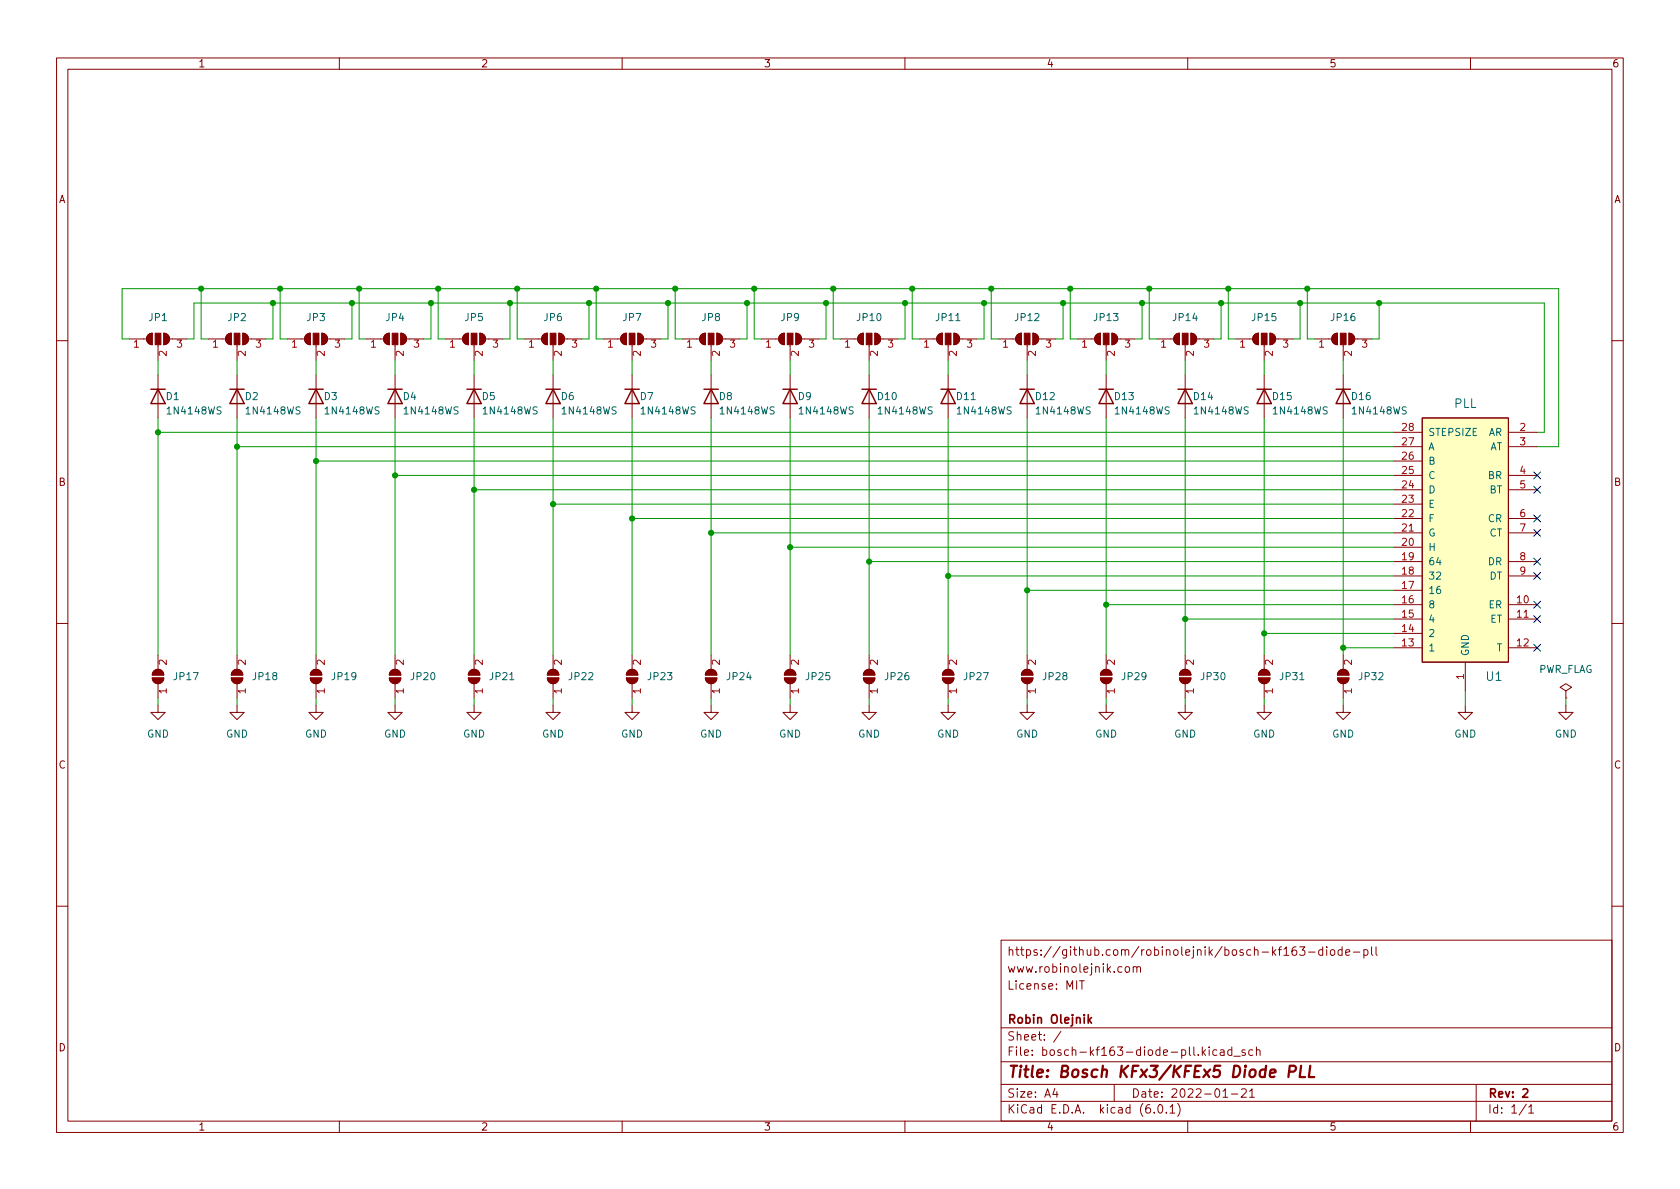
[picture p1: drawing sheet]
<svg xmlns="http://www.w3.org/2000/svg" width="297mm" height="210mm" viewBox="0 0 297 210" stroke-linecap="round" stroke-linejoin="round" font-family="sans-serif">
<g fill="none" stroke="#840000" stroke-width=".18">
<path d="M10 10.2h277v190.1h-277zM12 12.2h273v186.1h-273zM60 10.2v2M110 10.2v2M160 10.2v2M210 10.2v2M260 10.2v2M22.9 59.9h3M26.2 59.2l.7-.3v2.1a1.02 1.02 0 0 1-.9-.7 1.02 1.02 0 0 1 .2-1.1zM29 58.9a1.02 1.02 0 0 1 1 1 1.02 1.02 0 0 1-1 1.1zM30 59.9h3M36.8 59.9h3.1"/>
<path d="M40.2 59.2l.7-.3v2.1a1.02 1.02 0 0 1-.9-.7 1.02 1.02 0 0 1 .2-1.1zM42.9 58.9a1.02 1.02 0 0 1 1 1 1.02 1.02 0 0 1-1 1.1zM43.9 59.9h3.1M50.8 59.9h3M54.1 59.2l.8-.3v2.1a1.02 1.02 0 0 1-1-.7 1.02 1.02 0 0 1 .2-1.1zM56.9 58.9a1.02 1.02 0 0 1 1 1 1.02 1.02 0 0 1-1 1.1zM57.9 59.9h3.1M64.8 59.9h3M68.1 59.2l.7-.3v2.1a1.02 1.02 0 0 1-.9-.7 1.02 1.02 0 0 1 .2-1.1zM70.9 58.9a1.02 1.02 0 0 1 1 1 1.02 1.02 0 0 1-1 1.1zM71.9 59.9h3M78.7 59.9h3.1"/>
<path d="M82.1 59.2l.7-.3v2.1a1.02 1.02 0 0 1-.9-.7 1.02 1.02 0 0 1 .2-1.1zM84.8 58.9a1.02 1.02 0 0 1 1.1 1 1.02 1.02 0 0 1-1.1 1.1zM85.9 59.9h3M92.7 59.9h3.1M96.1 59.2l.7-.3v2.1a1.02 1.02 0 0 1-1-.7 1.02 1.02 0 0 1 .3-1.1zM98.8 58.9a1.02 1.02 0 0 1 1 1 1.02 1.02 0 0 1-1 1.1zM99.8 59.9h3.1M106.7 59.9h3M110 59.2l.7-.3v2.1a1.02 1.02 0 0 1-.9-.7 1.02 1.02 0 0 1 .2-1.1zM112.8 58.9a1.02 1.02 0 0 1 1 1 1.02 1.02 0 0 1-1 1.1zM113.8 59.9h3M120.6 59.9h3.1"/>
<path d="M124 59.2l.7-.3v2.1a1.02 1.02 0 0 1-.9-.7 1.02 1.02 0 0 1 .2-1.1zM126.7 58.9a1.02 1.02 0 0 1 1.1 1 1.02 1.02 0 0 1-1.1 1.1zM127.8 59.9h3M134.6 59.9h3.1M138 59.2l.7-.3v2.1a1.02 1.02 0 0 1-1-.7 1.02 1.02 0 0 1 .3-1.1zM140.7 58.9v2.1M140.7 58.9a1.02 1.02 0 0 1 1 1 1.02 1.02 0 0 1-1 1.1M141.7 59.9h3.1M148.6 59.9h3M152.7 58.9a1.02 1.02 0 0 0-1.1 1 1.02 1.02 0 0 0 1.1 1.1M152.7 58.9v2.1M154.7 58.9a1.02 1.02 0 0 1 1 1 1.02 1.02 0 0 1-1 1.1z"/>
<path d="M155.7 59.9h3M162.6 59.9h3M165.9 59.2l.7-.3v2.1a1.02 1.02 0 0 1-.9-.7 1.02 1.02 0 0 1 .2-1.1zM168.7 58.9a1.02 1.02 0 0 1 1 1 1.02 1.02 0 0 1-1 1.1zM169.7 59.9h3M176.5 59.9h3.1M179.9 59.2l.7-.3v2.1a1.02 1.02 0 0 1-.9-.7 1.02 1.02 0 0 1 .2-1.1zM182.6 58.9a1.02 1.02 0 0 1 1 1 1.02 1.02 0 0 1-1 1.1zM183.6 59.9h3.1M190.5 59.9h3M193.8 59.2l.8-.3v2.1a1.02 1.02 0 0 1-1-.7 1.02 1.02 0 0 1 .2-1.1zM196.6 58.9a1.02 1.02 0 0 1 1 1 1.02 1.02 0 0 1-1 1.1z"/>
<path d="M197.6 59.9h3.1M204.5 59.9h3M207.8 59.2l.7-.3v2.1a1.02 1.02 0 0 1-.9-.7 1.02 1.02 0 0 1 .2-1.1zM210.6 58.9a1.02 1.02 0 0 1 1 1 1.02 1.02 0 0 1-1 1.1zM211.6 59.9h3M218.4 59.9h3.1M221.8 59.2l.7-.3v2.1a1.02 1.02 0 0 1-.9-.7 1.02 1.02 0 0 1 .2-1.1zM224.5 58.9a1.02 1.02 0 0 1 1.1 1 1.02 1.02 0 0 1-1.1 1.1zM225.6 59.9h3M232.4 59.9h3.1M235.8 59.2l.7-.3v2.1a1.02 1.02 0 0 1-1-.7 1.02 1.02 0 0 1 .3-1.1zM238.5 58.9a1.02 1.02 0 0 1 1 1 1.02 1.02 0 0 1-1 1.1z"/>
<path d="M239.5 59.9h3.1M10 60.2h2M27.9 61v2.7M27.9 66.3v7.6M41.9 61v2.7M41.9 66.3v7.6M55.9 61v2.7M55.9 66.3v7.6M69.8 61v2.7M69.8 66.3v7.6M83.8 61v2.7M83.8 66.3v7.6"/>
<path d="M97.8 61v2.7M97.8 66.3v7.6M111.8 61v2.7M111.8 66.3v7.6M125.7 61v2.7M125.7 66.3v7.6M139.7 61v2.7M139.7 66.3v7.6M153.7 61v2.7M153.7 66.3v7.6M167.6 61v2.7M167.6 66.3v7.6"/>
<path d="M181.6 61v2.7M181.6 66.3v7.6M195.6 61v2.7M195.6 66.3v7.6M209.5 61v2.7M209.5 66.3v7.6M223.5 61v2.7M223.5 66.3v7.6M237.5 61v2.7M237.5 66.3v7.6M246.4 76.4h5.1M246.4 79h5.1"/>
<path d="M251.5 73.9h15.2v43.2h-15.2zM266.7 76.4h5.1M266.7 79h5.1M285 60.2h2M246.4 99.3h5.1M246.4 96.8h5.1M246.4 94.2h5.1M246.4 91.7h5.1M246.4 89.1h5.1M246.4 86.6h5.1M246.4 84.1h5.1M246.4 81.5h5.1"/>
<path d="M266.7 99.3h5.1M266.7 94.2h5.1M266.7 91.7h5.1M266.7 86.6h5.1M266.7 84.1h5.1M10 110.2h2M26.9 119.9h2.1a1.02 1.02 0 0 1-1.1 1 1.02 1.02 0 0 1-1-1zM27.2 118.7a1.02 1.02 0 0 1 1.1-.3 1.02 1.02 0 0 1 .7 1h-2.1zM27.9 115.8v2.6M40.9 119.9h2a1.02 1.02 0 0 1-1 1 1.02 1.02 0 0 1-1-1zM41.2 118.7a1.02 1.02 0 0 1 1.1-.3 1.02 1.02 0 0 1 .6 1h-2zM41.9 115.8v2.6"/>
<path d="M54.9 119.9h2a1.02 1.02 0 0 1-1 1 1.02 1.02 0 0 1-1-1zM55.2 118.7a1.02 1.02 0 0 1 1.1-.3 1.02 1.02 0 0 1 .6 1h-2zM55.9 115.8v2.6M68.8 119.9h2.1a1.02 1.02 0 0 1-1.1 1 1.02 1.02 0 0 1-1-1zM69.1 118.7a1.02 1.02 0 0 1 1.1-.3 1.02 1.02 0 0 1 .7 1h-2.1zM69.8 115.8v2.6M82.8 119.9h2a1.02 1.02 0 0 1-1 1 1.02 1.02 0 0 1-1-1zM83.1 118.7a1.02 1.02 0 0 1 1.1-.3 1.02 1.02 0 0 1 .6 1h-2zM83.8 115.8v2.6M96.8 119.9h2a1.02 1.02 0 0 1-1 1 1.02 1.02 0 0 1-1-1zM97.1 118.7a1.02 1.02 0 0 1 1.1-.3 1.02 1.02 0 0 1 .6 1h-2zM97.8 115.8v2.6"/>
<path d="M110.7 119.9h2.1a1.02 1.02 0 0 1-1 1 1.02 1.02 0 0 1-1.1-1zM111 118.7a1.02 1.02 0 0 1 1.1-.3 1.02 1.02 0 0 1 .7 1h-2.1zM111.8 115.8v2.6M124.7 119.9h2a1.02 1.02 0 0 1-1 1 1.02 1.02 0 0 1-1-1zM125 118.7a1.02 1.02 0 0 1 1.1-.3 1.02 1.02 0 0 1 .6 1h-2zM125.7 115.8v2.6M138.7 119.9h2a1.02 1.02 0 0 1-1 1 1.02 1.02 0 0 1-1-1zM139 118.7a1.02 1.02 0 0 1 1.1-.3 1.02 1.02 0 0 1 .6 1h-2zM139.7 115.8v2.6M152.7 119.9h2a1.02 1.02 0 0 1-1 1 1.02 1.02 0 0 1-1-1zM153 118.7a1.02 1.02 0 0 1 1.1-.3 1.02 1.02 0 0 1 .6 1h-2zM153.7 115.8v2.6"/>
<path d="M166.6 119.9h2.1a1.02 1.02 0 0 1-1.1 1 1.02 1.02 0 0 1-1-1zM166.9 118.7a1.02 1.02 0 0 1 1.1-.3 1.02 1.02 0 0 1 .7 1h-2.1zM167.6 115.8v2.6M180.6 119.9h2a1.02 1.02 0 0 1-1 1 1.02 1.02 0 0 1-1-1zM180.9 118.7a1.02 1.02 0 0 1 1.1-.3 1.02 1.02 0 0 1 .6 1h-2zM181.6 115.8v2.6M194.6 119.9h2a1.02 1.02 0 0 1-1 1 1.02 1.02 0 0 1-1-1zM194.9 118.7a1.02 1.02 0 0 1 1.1-.3 1.02 1.02 0 0 1 .6 1h-2zM195.6 115.8v2.6M208.5 119.9h2.1a1.02 1.02 0 0 1-1.1 1 1.02 1.02 0 0 1-1-1zM208.8 118.7a1.02 1.02 0 0 1 1.1-.3 1.02 1.02 0 0 1 .7 1h-2.1zM209.5 115.8v2.6"/>
<path d="M222.5 119.9h2a1.02 1.02 0 0 1-1 1 1.02 1.02 0 0 1-1-1zM222.8 118.7a1.02 1.02 0 0 1 1.1-.3 1.02 1.02 0 0 1 .6 1h-2zM223.5 115.8v2.6M236.5 119.9h2a1.02 1.02 0 0 1-1 1 1.02 1.02 0 0 1-1-1zM236.8 118.7a1.02 1.02 0 0 1 1.1-.3 1.02 1.02 0 0 1 .6 1h-2zM237.5 115.8v2.6M246.4 106.9h5.1M246.4 109.5h5.1M246.4 114.5h5.1M246.4 112h5.1M246.4 104.4h5.1M246.4 101.8h5.1"/>
<path d="M259.1 117.1v5.1M266.7 106.9h5.1M266.7 109.5h5.1M266.7 114.5h5.1M266.7 101.8h5.1M285 110.2h2M27.9 124.7v1.3h1.3l-1.3 1.2-1.2-1.2h1.2M27.9 120.9v2.5M41.9 124.7v1.3h1.3l-1.3 1.2-1.3-1.2h1.3M41.9 120.9v2.5M55.9 124.7v1.3h1.2l-1.2 1.2-1.3-1.2h1.3M55.9 120.9v2.5"/>
<path d="M69.8 124.7v1.3h1.3l-1.3 1.2-1.2-1.2h1.2M69.8 120.9v2.5M83.8 124.7v1.3h1.3l-1.3 1.2-1.3-1.2h1.3M83.8 120.9v2.5M97.8 124.7v1.3h1.3l-1.3 1.2-1.3-1.2h1.3M97.8 120.9v2.5M111.8 124.7v1.3h1.2l-1.2 1.2-1.3-1.2h1.3M111.8 120.9v2.5M125.7 124.7v1.3h1.3l-1.3 1.2-1.2-1.2h1.2M125.7 120.9v2.5M139.7 124.7v1.3h1.3l-1.3 1.2-1.3-1.2h1.3M139.7 120.9v2.5"/>
<path d="M153.7 124.7v1.3h1.2l-1.2 1.2-1.3-1.2h1.3M153.7 120.9v2.5M167.6 124.7v1.3h1.3l-1.3 1.2-1.2-1.2h1.2M167.6 120.9v2.5M181.6 124.7v1.3h1.3l-1.3 1.2-1.3-1.2h1.3M181.6 120.9v2.5M195.6 124.7v1.3h1.2l-1.2 1.2-1.3-1.2h1.3M195.6 120.9v2.5M209.5 124.7v1.3h1.3l-1.3 1.2-1.2-1.2h1.2M209.5 120.9v2.5M223.5 124.7v1.3h1.3l-1.3 1.2-1.3-1.2h1.3M223.5 120.9v2.5"/>
<path d="M237.5 124.7v1.3h1.3l-1.3 1.2-1.3-1.2h1.3M237.5 120.9v2.5M259.1 124.7v1.3h1.2l-1.2 1.2-1.3-1.2h1.3M276.9 122.2l1-.7-1-.6-1.1 .6 1.1 .7v1.2M276.9 123.4h.1M276.9 124.7v1.3h1.2l-1.2 1.2-1.3-1.2h1.3M10 160.2h2M177 166.3h108v32h-108zM190.9 173.4h.8M191.3 173.4v1.5M199.1 171l.3-.1 .3 .3v.4l-.3 .3h-.3l-.2-.3v-.4zM200.4 171.1l.2-.2 .3 .1 .1 .9"/>
<path d="M200.4 170.9v1M201 171.1l.2-.2 .4 .1v.9M227 167.9l.4-.5v1.5M227 168.9h.9M229.1 167.4a.59 .59 0 0 0-.7 .7v.5l.2 .3h.4l.2-.1 .1-.5-.2-.2-.4-.1-.3 .3M229.8 167.4h.9l-.5 .6 .4 .1v.7l-.2 .1h-.4l-.2-.1M231.4 168.4h1.1M233.9 168l-.5-.1-.3 .3v.4l.2 .3h.6M233.9 167.4v1.5M234.6 167.4v.2M234.6 167.9v1M235.4 168l.3-.1 .3 .3v.4l-.3 .3h-.3l-.2-.3v-.4z"/>
<path d="M237.3 168l-.4-.1-.3 .3v.4l.1 .3h.6M237.3 167.4v1.5M237.9 168.4l.7-.1v-.3l-.5-.1-.2 .2 .1 .8h.6M239.3 168.4h1.1M241.1 168l.5-.1 .3 .3v.4l-.2 .3h-.6M241.1 167.9v1.5M242.5 167.4v1.3l.2 .2M243.3 167.4v1.3l.2 .2M285 160.2h2M60 198.3v2M110 198.3v2M160 198.3v2"/>
<path d="M177 194.8h108M177 191.8h108M177 187.8h108M177 181.8h108M186.5 192.5l-.4 1h1M186.9 193v1M187.6 182.4l-1.3 1.9M197 191.8v3M204.1 196.7v.1M204.9 195.4l.2-.1a.81 .81 0 0 1 .6 .7 .81 .81 0 0 1-.3 .8h-.2a.81 .81 0 0 1-.6-.6 .81 .81 0 0 1 .3-.8zM206.2 196.7v.1M206.9 195.8l.4-.5v1.5"/>
<path d="M206.9 196.8h.8M208.2 195.1a1.72 1.72 0 0 1 0 2.3M210 198.3v2M212.7 186.1l.4 .5M213.1 185.6l-.5 .6M213.8 185.1v.2M213.8 185.6v1M215.1 185.7l-.4-.1-.3 .3v.4l.2 .3h.5M215.8 185.7h.6v.9M216.2 193l.4-.5v1.5M216.2 194h.9M216.4 186l-.5 .1a.29 .29 0 0 0-.2 .2 .29 .29 0 0 0 .2 .3h.5"/>
<path d="M217.7 193.5h1.2M217.8 185.7l-.4-.1-.3 .3v.4l.1 .3h.6M217.8 185.1v1.5M218.1 186.8h1.2M219.5 192.7l.6-.2 .2 .2 .1 .3-1 1h1M220.1 185.7l-.3-.1-.2 .2v.3l.5 .1v.4h-.5M220.9 193l.5-.5v1.5M220.9 194h.9M221.5 185.7l-.4-.1-.3 .3v.4l.1 .3h.6M222.1 185.8l.3-.2 .3 .1 .1 .9M222.1 185.1v1.5M260 198.3v2"/>
<path d="M261 191.8v6.5M269.9 195.3l-1.3 1.9M270.3 195.8l.4-.5v1.5M270.3 196.8h.9"/>
</g>
<path d="M192.4 179.4v1.5M193 179.9l-.6 .6M192.6 180.4l.4 .5M269.3 192.7l.5-.2 .3 .2v.3l-.9 1h.9" fill="none" stroke="#840000" stroke-width=".3"/>
<path d="M227.9 189.5h.8a.55 .55 0 0 0 .4-.5 .55 .55 0 0 0-.3-.5h-.8l-.2 2M230 188.5l-.2 2h1M231.7 188.5l-.3 2h1" fill="none" stroke="#840000" stroke-width=".4"/>
<g fill="none" stroke="#840000" stroke-width=".25">
<path d="M26.7 68.8h2.5M27.9 68.8l1.3 2.6h-2.5zM40.6 68.8h2.6M41.9 68.8l1.3 2.6h-2.6zM54.6 68.8h2.5M55.9 68.8l1.2 2.6h-2.5zM68.6 68.8h2.5M69.8 68.8l1.3 2.6h-2.5zM82.5 68.8h2.6M83.8 68.8l1.3 2.6h-2.6zM96.5 68.8h2.6M97.8 68.8l1.3 2.6h-2.6z"/>
<path d="M110.5 68.8h2.5M111.8 68.8l1.2 2.6h-2.5zM124.5 68.8h2.5M125.7 68.8l1.3 2.6h-2.5zM138.4 68.8h2.6M139.7 68.8l1.3 2.6h-2.6zM152.4 68.8h2.5M153.7 68.8l1.2 2.6h-2.5zM166.4 68.8h2.5M167.6 68.8l1.3 2.6h-2.5zM180.3 68.8h2.6M181.6 68.8l1.3 2.6h-2.6z"/>
<path d="M194.3 68.8h2.5M195.6 68.8l1.2 2.6h-2.5zM208.3 68.8h2.5M209.5 68.8l1.3 2.6h-2.5zM222.2 68.8h2.6M223.5 68.8l1.3 2.6h-2.6zM236.2 68.8h2.6M237.5 68.8l1.3 2.6h-2.6z"/>
</g>
<g fill="#840000" stroke="#840000" stroke-width=".18">
<path d="M54.1 59.2l.8-.3v2.1a1.02 1.02 0 0 1-1-.7 1.02 1.02 0 0 1 .2-1.1z"/>
<path d="M55.4 58.9h1v2.1h-1z"/>
<path d="M56.9 58.9a1.02 1.02 0 0 1 1 1 1.02 1.02 0 0 1-1 1.1z"/>
<path d="M40.2 59.2l.7-.3v2.1a1.02 1.02 0 0 1-.9-.7 1.02 1.02 0 0 1 .2-1.1z"/>
<path d="M41.4 58.9h1v2.1h-1z"/>
<path d="M42.9 58.9a1.02 1.02 0 0 1 1 1 1.02 1.02 0 0 1-1 1.1z"/>
<path d="M82.1 59.2l.7-.3v2.1a1.02 1.02 0 0 1-.9-.7 1.02 1.02 0 0 1 .2-1.1z"/>
<path d="M83.3 58.9h1v2.1h-1z"/>
<path d="M84.8 58.9a1.02 1.02 0 0 1 1.1 1 1.02 1.02 0 0 1-1.1 1.1z"/>
<path d="M82.8 119.9h2a1.02 1.02 0 0 1-1 1 1.02 1.02 0 0 1-1-1z"/>
<path d="M83.1 118.7a1.02 1.02 0 0 1 1.1-.3 1.02 1.02 0 0 1 .6 1h-2z"/>
<path d="M96.8 119.9h2a1.02 1.02 0 0 1-1 1 1.02 1.02 0 0 1-1-1z"/>
<path d="M97.1 118.7a1.02 1.02 0 0 1 1.1-.3 1.02 1.02 0 0 1 .6 1h-2z"/>
<path d="M54.9 119.9h2a1.02 1.02 0 0 1-1 1 1.02 1.02 0 0 1-1-1z"/>
<path d="M55.2 118.7a1.02 1.02 0 0 1 1.1-.3 1.02 1.02 0 0 1 .6 1h-2z"/>
<path d="M68.8 119.9h2.1a1.02 1.02 0 0 1-1.1 1 1.02 1.02 0 0 1-1-1z"/>
<path d="M69.1 118.7a1.02 1.02 0 0 1 1.1-.3 1.02 1.02 0 0 1 .7 1h-2.1z"/>
<path d="M26.2 59.2l.7-.3v2.1a1.02 1.02 0 0 1-.9-.7 1.02 1.02 0 0 1 .2-1.1z"/>
<path d="M27.4 58.9h1v2.1h-1z"/>
<path d="M29 58.9a1.02 1.02 0 0 1 1 1 1.02 1.02 0 0 1-1 1.1z"/>
<path d="M138 59.2l.7-.3v2.1a1.02 1.02 0 0 1-1-.7 1.02 1.02 0 0 1 .3-1.1z"/>
<path d="M139.2 58.9h1v2.1h-1z"/>
<path d="M140.7 58.9a1.02 1.02 0 0 1 1 1 1.02 1.02 0 0 1-1 1.1z"/>
<path d="M26.9 119.9h2.1a1.02 1.02 0 0 1-1.1 1 1.02 1.02 0 0 1-1-1z"/>
<path d="M27.2 118.7a1.02 1.02 0 0 1 1.1-.3 1.02 1.02 0 0 1 .7 1h-2.1z"/>
<path d="M40.9 119.9h2a1.02 1.02 0 0 1-1 1 1.02 1.02 0 0 1-1-1z"/>
<path d="M41.2 118.7a1.02 1.02 0 0 1 1.1-.3 1.02 1.02 0 0 1 .6 1h-2z"/>
<path d="M110.7 119.9h2.1a1.02 1.02 0 0 1-1 1 1.02 1.02 0 0 1-1.1-1z"/>
<path d="M111 118.7a1.02 1.02 0 0 1 1.1-.3 1.02 1.02 0 0 1 .7 1h-2.1z"/>
<path d="M124.7 119.9h2a1.02 1.02 0 0 1-1 1 1.02 1.02 0 0 1-1-1z"/>
<path d="M125 118.7a1.02 1.02 0 0 1 1.1-.3 1.02 1.02 0 0 1 .6 1h-2z"/>
<path d="M96.1 59.2l.7-.3v2.1a1.02 1.02 0 0 1-1-.7 1.02 1.02 0 0 1 .3-1.1z"/>
<path d="M97.3 58.9h1v2.1h-1z"/>
<path d="M98.8 58.9a1.02 1.02 0 0 1 1 1 1.02 1.02 0 0 1-1 1.1z"/>
<path d="M110 59.2l.7-.3v2.1a1.02 1.02 0 0 1-.9-.7 1.02 1.02 0 0 1 .2-1.1z"/>
<path d="M111.3 58.9h1v2.1h-1z"/>
<path d="M112.8 58.9a1.02 1.02 0 0 1 1 1 1.02 1.02 0 0 1-1 1.1z"/>
<path d="M124 59.2l.7-.3v2.1a1.02 1.02 0 0 1-.9-.7 1.02 1.02 0 0 1 .2-1.1z"/>
<path d="M125.2 58.9h1v2.1h-1z"/>
<path d="M126.7 58.9a1.02 1.02 0 0 1 1.1 1 1.02 1.02 0 0 1-1.1 1.1z"/>
<path d="M68.1 59.2l.7-.3v2.1a1.02 1.02 0 0 1-.9-.7 1.02 1.02 0 0 1 .2-1.1z"/>
<path d="M69.3 58.9h1.1v2.1h-1.1z"/>
<path d="M70.9 58.9a1.02 1.02 0 0 1 1 1 1.02 1.02 0 0 1-1 1.1z"/>
<path d="M179.9 59.2l.7-.3v2.1a1.02 1.02 0 0 1-.9-.7 1.02 1.02 0 0 1 .2-1.1z"/>
<path d="M181.1 58.9h1v2.1h-1z"/>
<path d="M182.6 58.9a1.02 1.02 0 0 1 1 1 1.02 1.02 0 0 1-1 1.1z"/>
<path d="M165.9 59.2l.7-.3v2.1a1.02 1.02 0 0 1-.9-.7 1.02 1.02 0 0 1 .2-1.1z"/>
<path d="M167.1 58.9h1v2.1h-1z"/>
<path d="M168.7 58.9a1.02 1.02 0 0 1 1 1 1.02 1.02 0 0 1-1 1.1z"/>
<path d="M151.9 59.2l.8-.3v2.1a1.02 1.02 0 0 1-1-.7 1.02 1.02 0 0 1 .2-1.1z"/>
<path d="M153.2 58.9h1v2.1h-1z"/>
<path d="M154.7 58.9a1.02 1.02 0 0 1 1 1 1.02 1.02 0 0 1-1 1.1z"/>
<path d="M207.8 59.2l.7-.3v2.1a1.02 1.02 0 0 1-.9-.7 1.02 1.02 0 0 1 .2-1.1z"/>
<path d="M209 58.9h1.1v2.1h-1.1z"/>
<path d="M210.6 58.9a1.02 1.02 0 0 1 1 1 1.02 1.02 0 0 1-1 1.1z"/>
<path d="M221.8 59.2l.7-.3v2.1a1.02 1.02 0 0 1-.9-.7 1.02 1.02 0 0 1 .2-1.1z"/>
<path d="M223 58.9h1v2.1h-1z"/>
<path d="M224.5 58.9a1.02 1.02 0 0 1 1.1 1 1.02 1.02 0 0 1-1.1 1.1z"/>
<path d="M193.8 59.2l.8-.3v2.1a1.02 1.02 0 0 1-1-.7 1.02 1.02 0 0 1 .2-1.1z"/>
<path d="M195.1 58.9h1v2.1h-1z"/>
<path d="M196.6 58.9a1.02 1.02 0 0 1 1 1 1.02 1.02 0 0 1-1 1.1z"/>
<path d="M194.6 119.9h2a1.02 1.02 0 0 1-1 1 1.02 1.02 0 0 1-1-1z"/>
<path d="M194.9 118.7a1.02 1.02 0 0 1 1.1-.3 1.02 1.02 0 0 1 .6 1h-2z"/>
<path d="M208.5 119.9h2.1a1.02 1.02 0 0 1-1.1 1 1.02 1.02 0 0 1-1-1z"/>
<path d="M208.8 118.7a1.02 1.02 0 0 1 1.1-.3 1.02 1.02 0 0 1 .7 1h-2.1z"/>
<path d="M222.5 119.9h2a1.02 1.02 0 0 1-1 1 1.02 1.02 0 0 1-1-1z"/>
<path d="M222.8 118.7a1.02 1.02 0 0 1 1.1-.3 1.02 1.02 0 0 1 .6 1h-2z"/>
<path d="M235.8 59.2l.7-.3v2.1a1.02 1.02 0 0 1-1-.7 1.02 1.02 0 0 1 .3-1.1z"/>
<path d="M237 58.9h1v2.1h-1z"/>
<path d="M238.5 58.9a1.02 1.02 0 0 1 1 1 1.02 1.02 0 0 1-1 1.1z"/>
<path d="M236.5 119.9h2a1.02 1.02 0 0 1-1 1 1.02 1.02 0 0 1-1-1z"/>
<path d="M236.8 118.7a1.02 1.02 0 0 1 1.1-.3 1.02 1.02 0 0 1 .6 1h-2z"/>
<path d="M138.7 119.9h2a1.02 1.02 0 0 1-1 1 1.02 1.02 0 0 1-1-1z"/>
<path d="M139 118.7a1.02 1.02 0 0 1 1.1-.3 1.02 1.02 0 0 1 .6 1h-2z"/>
<path d="M152.7 119.9h2a1.02 1.02 0 0 1-1 1 1.02 1.02 0 0 1-1-1z"/>
<path d="M153 118.7a1.02 1.02 0 0 1 1.1-.3 1.02 1.02 0 0 1 .6 1h-2z"/>
<path d="M166.6 119.9h2.1a1.02 1.02 0 0 1-1.1 1 1.02 1.02 0 0 1-1-1z"/>
<path d="M166.9 118.7a1.02 1.02 0 0 1 1.1-.3 1.02 1.02 0 0 1 .7 1h-2.1z"/>
<path d="M180.6 119.9h2a1.02 1.02 0 0 1-1 1 1.02 1.02 0 0 1-1-1z"/>
<path d="M180.9 118.7a1.02 1.02 0 0 1 1.1-.3 1.02 1.02 0 0 1 .6 1h-2z"/>
</g>
<path d="M251.5 73.9h15.2v43.2h-15.2z" fill="#ffffc2" stroke="#ffffc2" stroke-width=".18"/>
<g fill="none" stroke="#009600" stroke-width=".18">
<path d="M22.9 59.9h-1.3v-8.9h254v28h-3.8M33 59.9h1.3v-6.3h238.7v22.8h-1.2M35.6 51v8.9h1.2M48.3 53.6v6.3h-1.3M49.5 51v8.9h1.3M62.2 53.6v6.3h-1.2M63.5 51v8.9h1.3M76.2 53.6v6.3h-1.3M77.5 51v8.9h1.2M90.2 53.6v6.3h-1.3M91.4 51v8.9h1.3M104.1 53.6v6.3h-1.2"/>
<path d="M105.4 51v8.9h1.3M118.1 53.6v6.3h-1.3M119.4 51v8.9h1.2M132.1 53.6v6.3h-1.3M133.3 51v8.9h1.3M146 53.6v6.3h-1.2M147.3 51v8.9h1.3M160 53.6v6.3h-1.3M161.3 51v8.9h1.3M174 53.6v6.3h-1.3M175.3 51v8.9h1.2M188 53.6v6.3h-1.3"/>
<path d="M189.2 51v8.9h1.3M201.9 53.6v6.3h-1.2M203.2 51v8.9h1.3M215.9 53.6v6.3h-1.3M217.2 51v8.9h1.2M229.9 53.6v6.3h-1.3M231.1 51v8.9h1.3M243.8 53.6v6.3h-1.2M27.9 63.7v2.6M27.9 73.9v41.9M27.9 76.4h218.5M41.9 63.7v2.6"/>
<path d="M41.9 73.9v41.9M41.9 79h204.5M55.9 63.7v2.6M55.9 73.9v41.9M69.8 63.7v2.6M69.8 73.9v41.9M83.8 63.7v2.6M83.8 73.9v41.9M97.8 63.7v2.6M97.8 73.9v41.9M111.8 63.7v2.6M111.8 73.9v41.9"/>
<path d="M125.7 63.7v2.6M125.7 73.9v41.9M139.7 63.7v2.6M139.7 73.9v41.9M153.7 63.7v2.6M153.7 73.9v41.9M167.6 63.7v2.6M167.6 73.9v41.9M181.6 63.7v2.6M181.6 73.9v41.9M195.6 63.7v2.6M195.6 73.9v41.9"/>
<path d="M209.5 63.7v2.6M209.5 73.9v41.9M223.5 63.7v2.6M223.5 73.9v41.9M237.5 63.7v2.6M237.5 73.9v41.9M55.9 81.5h190.5M69.8 84.1h176.6M83.8 86.6h162.6M97.8 89.1h148.6M111.8 91.7h134.6M125.7 94.2h120.7"/>
<path d="M139.7 96.8h106.7M153.7 99.3h92.7M167.6 101.8h78.8M181.6 104.4h64.8M195.6 106.9h50.8M209.5 109.5h36.9M223.5 112h22.9M237.5 114.5h8.9M27.9 123.4v1.3M41.9 123.4v1.3M55.9 123.4v1.3M69.8 123.4v1.3"/>
<path d="M83.8 123.4v1.3M97.8 123.4v1.3M111.8 123.4v1.3M125.7 123.4v1.3M139.7 123.4v1.3M153.7 123.4v1.3M167.6 123.4v1.3M181.6 123.4v1.3M195.6 123.4v1.3M209.5 123.4v1.3M223.5 123.4v1.3M237.5 123.4v1.3"/>
<path d="M259.1 122.2v2.5M276.9 123.4v1.3"/>
</g>
<g fill="none" stroke="#000084" stroke-width=".18">
<path d="M271.2 86l1.2 1.2M271.2 98.7l1.2 1.2M271.2 93.6l1.2 1.2M271.2 91.1l1.2 1.2M271.2 83.5l1.2 1.2M272.4 86l-1.2 1.2M272.4 98.7l-1.2 1.2M272.4 93.6l-1.2 1.2M272.4 91.1l-1.2 1.2M272.4 83.5l-1.2 1.2M271.2 101.2l1.2 1.3M271.2 113.9l1.2 1.3"/>
<path d="M271.2 106.3l1.2 1.2M271.2 108.9l1.2 1.2M272.4 101.2l-1.2 1.3M272.4 113.9l-1.2 1.3M272.4 106.3l-1.2 1.2M272.4 108.9l-1.2 1.2"/>
</g>
<g fill="#009600" stroke="#009600" stroke-width=".18">
<circle cx="83.8" cy="86.6" r=".46"/>
<circle cx="97.8" cy="89.1" r=".46"/>
<circle cx="111.8" cy="91.7" r=".46"/>
<circle cx="125.7" cy="94.2" r=".46"/>
<circle cx="91.4" cy="51" r=".46"/>
<circle cx="90.2" cy="53.6" r=".46"/>
<circle cx="69.8" cy="84.1" r=".46"/>
<circle cx="55.9" cy="81.5" r=".46"/>
<circle cx="27.9" cy="76.4" r=".46"/>
<circle cx="35.6" cy="51" r=".46"/>
<circle cx="41.9" cy="79" r=".46"/>
<circle cx="189.2" cy="51" r=".46"/>
<circle cx="188" cy="53.6" r=".46"/>
<circle cx="146" cy="53.6" r=".46"/>
<circle cx="147.3" cy="51" r=".46"/>
<circle cx="153.7" cy="99.3" r=".46"/>
<circle cx="139.7" cy="96.8" r=".46"/>
<circle cx="48.3" cy="53.6" r=".46"/>
<circle cx="49.5" cy="51" r=".46"/>
<circle cx="63.5" cy="51" r=".46"/>
<circle cx="62.2" cy="53.6" r=".46"/>
<circle cx="77.5" cy="51" r=".46"/>
<circle cx="76.2" cy="53.6" r=".46"/>
<circle cx="118.1" cy="53.6" r=".46"/>
<circle cx="133.3" cy="51" r=".46"/>
<circle cx="132.1" cy="53.6" r=".46"/>
<circle cx="104.1" cy="53.6" r=".46"/>
<circle cx="119.4" cy="51" r=".46"/>
<circle cx="105.4" cy="51" r=".46"/>
<circle cx="175.3" cy="51" r=".46"/>
<circle cx="161.3" cy="51" r=".46"/>
<circle cx="174" cy="53.6" r=".46"/>
<circle cx="160" cy="53.6" r=".46"/>
<circle cx="215.9" cy="53.6" r=".46"/>
<circle cx="217.2" cy="51" r=".46"/>
<circle cx="231.1" cy="51" r=".46"/>
<circle cx="223.5" cy="112" r=".46"/>
<circle cx="203.2" cy="51" r=".46"/>
<circle cx="201.9" cy="53.6" r=".46"/>
<circle cx="229.9" cy="53.6" r=".46"/>
<circle cx="237.5" cy="114.5" r=".46"/>
<circle cx="243.8" cy="53.6" r=".46"/>
<circle cx="209.5" cy="109.5" r=".46"/>
<circle cx="195.6" cy="106.9" r=".46"/>
<circle cx="181.6" cy="104.4" r=".46"/>
<circle cx="167.6" cy="101.8" r=".46"/>
</g>
<text font-size="2.8" fill="#840000" x="178" y="190.6">Title: Bosch KFx3/KFEx5 Diode PLL</text>
<g font-size="2.1" fill="#006464">
<text x="257.1" y="72.1">PLL</text>
<text x="262.8" y="120.4">U1</text>
</g>
<g font-size="2.1" fill="#840000">
<text x="178" y="172">www.robinolejnik.com</text>
<text x="178" y="169">https://github.com/robinolejnik/bosch-kf163-diode-pll</text>
<text x="178" y="175">License: MIT</text>
<text x="178" y="184">Sheet: /</text>
<text x="178" y="181">Robin Olejnik</text>
<text x="178" y="186.7">File: bosch-kf163-diode-pll.kicad_sch</text>
<text x="178" y="196.9">KiCad E.D.A. kicad (6.0.1)</text>
<text x="178" y="194.1">Size: A4</text>
<text x="200" y="194.1">Date: 2022-01-21</text>
<text x="263" y="194.1">Rev: 2</text>
<text x="263" y="196.9">Id: 1/1</text>
</g>
<g font-size="1.8" fill="#840000">
<text x="35" y="11.9">1</text>
<text x="85" y="11.9">2</text>
<text x="135" y="11.9">3</text>
<text x="185" y="11.9">4</text>
<text x="235" y="11.9">5</text>
<text x="285" y="11.9">6</text>
<text x="10.3" y="35.9">A</text>
<text x="285.3" y="35.9">A</text>
<text x="10.3" y="85.9">B</text>
<text x="285.3" y="85.9">B</text>
<text x="10.3" y="135.9">C</text>
<text x="285.3" y="135.9">C</text>
<text x="10.3" y="185.9">D</text>
<text x="285.3" y="185.9">D</text>
<text x="35" y="199.9">1</text>
<text x="85" y="199.9">2</text>
<text x="135" y="199.9">3</text>
<text x="185" y="199.9">4</text>
<text x="235" y="199.9">5</text>
<text x="285" y="199.9">6</text>
</g>
<g font-size="1.8" fill="#006464">
<text x="26.4" y="56.8">JP1</text>
<text x="40.3" y="56.8">JP2</text>
<text x="54.3" y="56.8">JP3</text>
<text x="68.3" y="56.8">JP4</text>
<text x="82.2" y="56.8">JP5</text>
<text x="96.2" y="56.8">JP6</text>
<text x="110.2" y="56.8">JP7</text>
<text x="124.2" y="56.8">JP8</text>
<text x="138.1" y="56.8">JP9</text>
<text x="151.6" y="56.8">JP10</text>
<text x="165.6" y="56.8">JP11</text>
<text x="179.5" y="56.8">JP12</text>
<text x="193.5" y="56.8">JP13</text>
<text x="207.5" y="56.8">JP14</text>
<text x="221.5" y="56.8">JP15</text>
<text x="235.4" y="56.8">JP16</text>
<text x="29.4" y="70.7">D1</text>
<text x="43.4" y="70.7">D2</text>
<text x="57.3" y="70.7">D3</text>
<text x="71.3" y="70.7">D4</text>
<text x="85.3" y="70.7">D5</text>
<text x="99.2" y="70.7">D6</text>
<text x="113.2" y="70.7">D7</text>
<text x="127.2" y="70.7">D8</text>
<text x="141.2" y="70.7">D9</text>
<text x="155.2" y="70.7">D10</text>
<text x="169.2" y="70.7">D11</text>
<text x="183.2" y="70.7">D12</text>
<text x="197.2" y="70.7">D13</text>
<text x="211.1" y="70.7">D14</text>
<text x="225.1" y="70.7">D15</text>
<text x="239.1" y="70.7">D16</text>
<text x="29.8" y="73.3">1N4148WS</text>
<text x="43.8" y="73.3">1N4148WS</text>
<text x="57.7" y="73.3">1N4148WS</text>
<text x="71.7" y="73.3">1N4148WS</text>
<text x="85.7" y="73.3">1N4148WS</text>
<text x="99.6" y="73.3">1N4148WS</text>
<text x="113.6" y="73.3">1N4148WS</text>
<text x="127.6" y="73.3">1N4148WS</text>
<text x="141.5" y="73.3">1N4148WS</text>
<text x="155.5" y="73.3">1N4148WS</text>
<text x="169.5" y="73.3">1N4148WS</text>
<text x="183.5" y="73.3">1N4148WS</text>
<text x="197.4" y="73.3">1N4148WS</text>
<text x="211.4" y="73.3">1N4148WS</text>
<text x="225.4" y="73.3">1N4148WS</text>
<text x="239.3" y="73.3">1N4148WS</text>
<text x="252.5" y="77.1">STEPSIZE</text>
<text x="263.1" y="77.1">AR</text>
<text x="252.5" y="82.2">B</text>
<text x="252.5" y="79.6">A</text>
<text x="263.3" y="79.6">AT</text>
<text x="252.5" y="89.8">E</text>
<text x="252.5" y="87.2">D</text>
<text x="252.5" y="84.7">C</text>
<text x="263.1" y="84.7">BR</text>
<text x="263.3" y="87.2">BT</text>
<text x="252.5" y="94.9">G</text>
<text x="252.5" y="92.3">F</text>
<text x="263.1" y="92.3">CR</text>
<text x="263.3" y="94.9">CT</text>
<text x="252.5" y="99.9">64</text>
<text x="252.5" y="97.4">H</text>
<text x="263.1" y="99.9">DR</text>
<text x="252.5" y="107.6">8</text>
<text x="252.5" y="105">16</text>
<text x="252.5" y="102.5">32</text>
<text x="263.2" y="107.6">ER</text>
<text x="263.3" y="102.5">DT</text>
<text x="252.5" y="112.6">2</text>
<text x="252.5" y="110.1">4</text>
<text x="263.4" y="110.1">ET</text>
<text x="252.5" y="115.2">1</text>
<text x="259.7" y="116.1" transform="rotate(-90 259.7 116.1)">GND</text>
<text x="264.6" y="115.2">T</text>
<text x="271.9" y="119">PWR_FLAG</text>
<text x="30.8" y="120.3">JP17</text>
<text x="44.8" y="120.3">JP18</text>
<text x="58.8" y="120.3">JP19</text>
<text x="72.7" y="120.3">JP20</text>
<text x="86.7" y="120.3">JP21</text>
<text x="100.7" y="120.3">JP22</text>
<text x="114.6" y="120.3">JP23</text>
<text x="128.6" y="120.3">JP24</text>
<text x="142.6" y="120.3">JP25</text>
<text x="156.6" y="120.3">JP26</text>
<text x="170.5" y="120.3">JP27</text>
<text x="184.5" y="120.3">JP28</text>
<text x="198.5" y="120.3">JP29</text>
<text x="212.4" y="120.3">JP30</text>
<text x="226.4" y="120.3">JP31</text>
<text x="240.4" y="120.3">JP32</text>
<text x="26" y="130.4">GND</text>
<text x="39.9" y="130.4">GND</text>
<text x="53.9" y="130.4">GND</text>
<text x="67.9" y="130.4">GND</text>
<text x="81.9" y="130.4">GND</text>
<text x="95.8" y="130.4">GND</text>
<text x="109.8" y="130.4">GND</text>
<text x="123.8" y="130.4">GND</text>
<text x="137.7" y="130.4">GND</text>
<text x="151.7" y="130.4">GND</text>
<text x="165.7" y="130.4">GND</text>
<text x="179.6" y="130.4">GND</text>
<text x="193.6" y="130.4">GND</text>
<text x="207.6" y="130.4">GND</text>
<text x="221.6" y="130.4">GND</text>
<text x="235.5" y="130.4">GND</text>
<text x="257.1" y="130.4">GND</text>
<text x="274.9" y="130.4">GND</text>
</g>
<g font-size="1.8" fill="#a90000">
<text x="23.6" y="61.5">1</text>
<text x="29.5" y="63" transform="rotate(-90 29.5 63)">2</text>
<text x="31.3" y="61.5">3</text>
<text x="37.6" y="61.5">1</text>
<text x="43.4" y="63" transform="rotate(-90 43.4 63)">2</text>
<text x="45.2" y="61.5">3</text>
<text x="51.6" y="61.5">1</text>
<text x="57.4" y="63" transform="rotate(-90 57.4 63)">2</text>
<text x="59.2" y="61.5">3</text>
<text x="65.5" y="61.5">1</text>
<text x="71.4" y="63" transform="rotate(-90 71.4 63)">2</text>
<text x="73.2" y="61.5">3</text>
<text x="79.5" y="61.5">1</text>
<text x="85.3" y="63" transform="rotate(-90 85.3 63)">2</text>
<text x="87.1" y="61.5">3</text>
<text x="93.5" y="61.5">1</text>
<text x="99.3" y="63" transform="rotate(-90 99.3 63)">2</text>
<text x="101.1" y="61.5">3</text>
<text x="107.5" y="61.5">1</text>
<text x="113.3" y="63" transform="rotate(-90 113.3 63)">2</text>
<text x="115.1" y="61.5">3</text>
<text x="121.4" y="61.5">1</text>
<text x="127.3" y="63" transform="rotate(-90 127.3 63)">2</text>
<text x="129" y="61.5">3</text>
<text x="135.4" y="61.5">1</text>
<text x="141.2" y="63" transform="rotate(-90 141.2 63)">2</text>
<text x="143" y="61.5">3</text>
<text x="149.4" y="61.5">1</text>
<text x="155.2" y="63" transform="rotate(-90 155.2 63)">2</text>
<text x="157" y="61.5">3</text>
<text x="163.3" y="61.5">1</text>
<text x="169.2" y="63" transform="rotate(-90 169.2 63)">2</text>
<text x="171" y="61.5">3</text>
<text x="177.3" y="61.5">1</text>
<text x="183.1" y="63" transform="rotate(-90 183.1 63)">2</text>
<text x="184.9" y="61.5">3</text>
<text x="191.3" y="61.5">1</text>
<text x="197.1" y="63" transform="rotate(-90 197.1 63)">2</text>
<text x="198.9" y="61.5">3</text>
<text x="205.2" y="61.5">1</text>
<text x="211.1" y="63" transform="rotate(-90 211.1 63)">2</text>
<text x="212.9" y="61.5">3</text>
<text x="219.2" y="61.5">1</text>
<text x="225" y="63" transform="rotate(-90 225 63)">2</text>
<text x="226.8" y="61.5">3</text>
<text x="233.2" y="61.5">1</text>
<text x="239" y="63" transform="rotate(-90 239 63)">2</text>
<text x="240.8" y="61.5">3</text>
<text x="247.9" y="76.2">28</text>
<text x="268.7" y="76.2">2</text>
<text x="247.9" y="83.8">25</text>
<text x="247.9" y="81.3">26</text>
<text x="247.9" y="78.7">27</text>
<text x="268.7" y="78.7">3</text>
<text x="268.7" y="83.8">4</text>
<text x="247.9" y="88.9">23</text>
<text x="247.9" y="86.4">24</text>
<text x="268.7" y="86.4">5</text>
<text x="247.9" y="94">21</text>
<text x="247.9" y="91.4">22</text>
<text x="268.7" y="91.4">6</text>
<text x="268.7" y="94">7</text>
<text x="247.9" y="101.6">18</text>
<text x="247.9" y="99.1">19</text>
<text x="247.9" y="96.5">20</text>
<text x="268.7" y="99.1">8</text>
<text x="268.7" y="101.6">9</text>
<text x="247.9" y="106.7">16</text>
<text x="247.9" y="104.1">17</text>
<text x="268.3" y="106.7">10</text>
<text x="247.9" y="111.8">14</text>
<text x="247.9" y="109.2">15</text>
<text x="268.3" y="109.2">11</text>
<text x="29.5" y="117.6" transform="rotate(-90 29.5 117.6)">2</text>
<text x="43.4" y="117.6" transform="rotate(-90 43.4 117.6)">2</text>
<text x="57.4" y="117.6" transform="rotate(-90 57.4 117.6)">2</text>
<text x="71.4" y="117.6" transform="rotate(-90 71.4 117.6)">2</text>
<text x="85.3" y="117.6" transform="rotate(-90 85.3 117.6)">2</text>
<text x="99.3" y="117.6" transform="rotate(-90 99.3 117.6)">2</text>
<text x="113.3" y="117.6" transform="rotate(-90 113.3 117.6)">2</text>
<text x="127.3" y="117.6" transform="rotate(-90 127.3 117.6)">2</text>
<text x="141.2" y="117.6" transform="rotate(-90 141.2 117.6)">2</text>
<text x="155.2" y="117.6" transform="rotate(-90 155.2 117.6)">2</text>
<text x="169.2" y="117.6" transform="rotate(-90 169.2 117.6)">2</text>
<text x="183.1" y="117.6" transform="rotate(-90 183.1 117.6)">2</text>
<text x="197.1" y="117.6" transform="rotate(-90 197.1 117.6)">2</text>
<text x="211.1" y="117.6" transform="rotate(-90 211.1 117.6)">2</text>
<text x="225" y="117.6" transform="rotate(-90 225 117.6)">2</text>
<text x="239" y="117.6" transform="rotate(-90 239 117.6)">2</text>
<text x="247.9" y="114.3">13</text>
<text x="268.3" y="114.3">12</text>
<text x="29.5" y="122.7" transform="rotate(-90 29.5 122.7)">1</text>
<text x="43.4" y="122.7" transform="rotate(-90 43.4 122.7)">1</text>
<text x="57.4" y="122.7" transform="rotate(-90 57.4 122.7)">1</text>
<text x="71.4" y="122.7" transform="rotate(-90 71.4 122.7)">1</text>
<text x="85.3" y="122.7" transform="rotate(-90 85.3 122.7)">1</text>
<text x="99.3" y="122.7" transform="rotate(-90 99.3 122.7)">1</text>
<text x="113.3" y="122.7" transform="rotate(-90 113.3 122.7)">1</text>
<text x="127.3" y="122.7" transform="rotate(-90 127.3 122.7)">1</text>
<text x="141.2" y="122.7" transform="rotate(-90 141.2 122.7)">1</text>
<text x="155.2" y="122.7" transform="rotate(-90 155.2 122.7)">1</text>
<text x="169.2" y="122.7" transform="rotate(-90 169.2 122.7)">1</text>
<text x="183.1" y="122.7" transform="rotate(-90 183.1 122.7)">1</text>
<text x="197.1" y="122.7" transform="rotate(-90 197.1 122.7)">1</text>
<text x="211.1" y="122.7" transform="rotate(-90 211.1 122.7)">1</text>
<text x="225" y="122.7" transform="rotate(-90 225 122.7)">1</text>
<text x="239" y="122.7" transform="rotate(-90 239 122.7)">1</text>
<text x="258.8" y="120.1" transform="rotate(-90 258.8 120.1)">1</text>
</g>
</svg>
